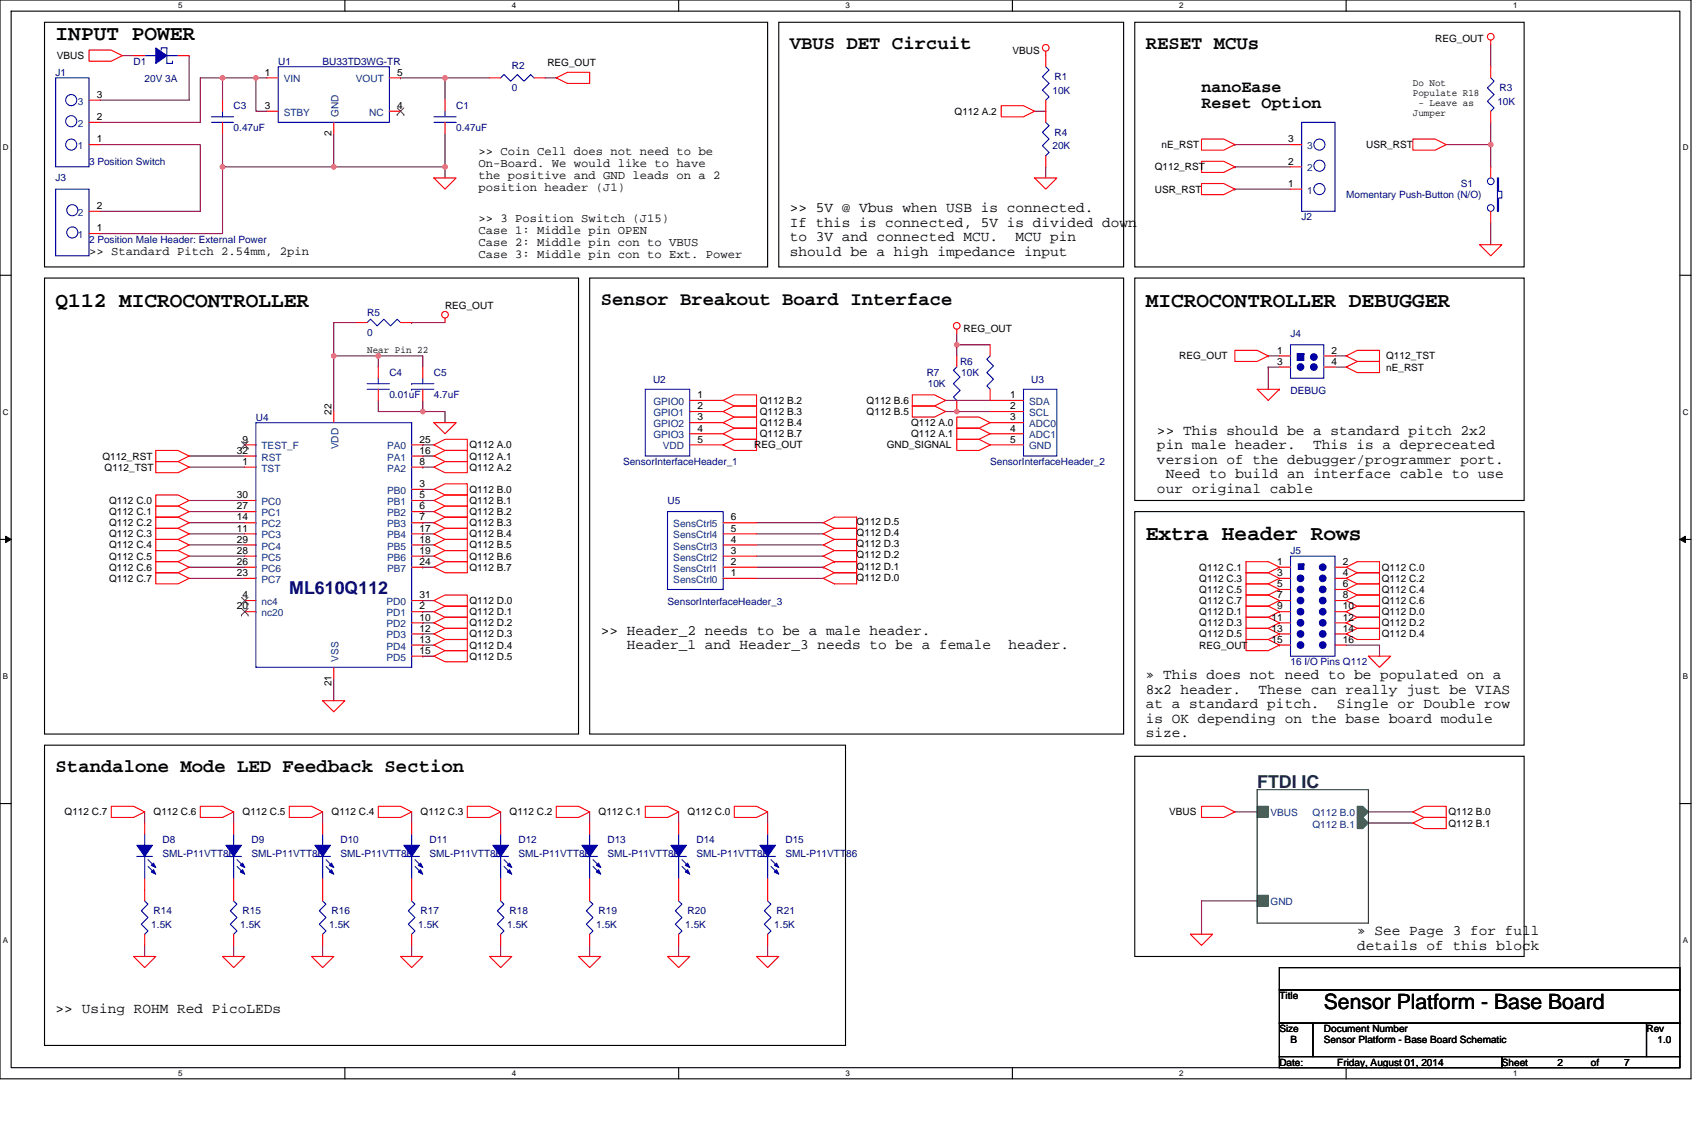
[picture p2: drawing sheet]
<svg xmlns="http://www.w3.org/2000/svg" width="457mm" height="305mm" viewBox="0 0 457 305" stroke-linecap="round" stroke-linejoin="round" font-family="sans-serif">
<path d="M0 0h455.6v290.7h-455.6zM3 3h449.6v284.7h-449.6z" fill="none" stroke="#000" stroke-width=".3"/>
<g fill="#fff">
<path d="M48 .3h1.2v2.4h-1.2z"/>
<path d="M48 288h1.2v2.4h-1.2z"/>
</g>
<path d="M92.9 0v3M92.9 287.7v3" fill="none" stroke="#000" stroke-width=".3"/>
<g fill="#fff">
<path d="M137.9 .3h1.2v2.4h-1.2z"/>
<path d="M137.9 288h1.2v2.4h-1.2z"/>
</g>
<path d="M182.8 0v3M182.8 287.7v3" fill="none" stroke="#000" stroke-width=".3"/>
<g fill="#fff">
<path d="M227.8 .3h1.2v2.4h-1.2z"/>
<path d="M227.8 288h1.2v2.4h-1.2z"/>
</g>
<path d="M272.8 0v3M272.8 287.7v3" fill="none" stroke="#000" stroke-width=".3"/>
<g fill="#fff">
<path d="M317.7 .3h1.2v2.4h-1.2z"/>
<path d="M317.7 288h1.2v2.4h-1.2z"/>
</g>
<path d="M362.7 0v3M362.7 287.7v3" fill="none" stroke="#000" stroke-width=".3"/>
<g fill="#fff">
<path d="M407.6 .3h1.2v2.4h-1.2z"/>
<path d="M407.6 288h1.2v2.4h-1.2z"/>
<path d="M.8 38.6h1.5v2.4h-1.5z"/>
<path d="M453.3 38.6h1.6v2.4h-1.6z"/>
<path d="M.8 109.8h1.5v2.4h-1.5z"/>
<path d="M453.3 109.8h1.6v2.4h-1.6z"/>
</g>
<path d="M0 74.2h3M452.6 74.2h3" fill="none" stroke="#000" stroke-width=".3"/>
<g fill="#fff">
<path d="M.8 181h1.4v2.4h-1.4z"/>
<path d="M453.3 181h1.5v2.4h-1.5z"/>
</g>
<path d="M0 145.4h3M452.6 145.4h3" fill="none" stroke="#000" stroke-width=".3"/>
<path d="M1.5 144.5l1.5 .9-1.5 .8zM452.6 145.4l1.5-.9v1.7z" fill="#000"/>
<path d="M1.5 144.5l1.5 .9-1.5 .8zM452.6 145.4l1.5-.9v1.7z" fill="none" stroke="#000" stroke-width=".27"/>
<g fill="#fff">
<path d="M.8 252.1h1.4v2.4h-1.4z"/>
<path d="M453.3 252.1h1.5v2.4h-1.5z"/>
</g>
<g fill="none" stroke="#000" stroke-width=".3">
<path d="M12 6h194.8v65.9h-194.8zM209.8 6h92.9v65.9h-92.9zM305.7 6h104.9v65.9h-104.9zM12 74.9h143.9v122.9h-143.9zM158.9 74.9h143.8v122.9h-143.8zM305.7 74.9h104.9v60h-104.9zM305.7 137.9h104.9v62.9h-104.9zM0 216.6h3M12 200.8h215.8v80.9h-215.8zM305.7 203.8h104.9v54h-104.9zM452.6 216.6h3M344.7 275.8h9v8.9h-9z"/>
<path d="M344.7 260.8h107.9v6h-107.9zM344.7 266.8h107.9v9h-107.9zM353.7 275.8h89.9v8.9h-89.9zM443.6 275.8h9v8.9h-9zM344.7 284.7h59.9v3h-59.9zM404.6 284.7h48v3h-48z"/>
</g>
<g fill="none" stroke="#800040" stroke-width=".3">
<path d="M33 15h3M51 15v12h-24M401.6 12v6M27 39h27v18h-27M60 21h8.9M60 21v6M60 36v9M60 21h-6v12h-27M68.9 21v9h3M68.9 21h3M89.9 36v9M107.9 21h12"/>
<path d="M107.9 21h.1M119.9 21h12M119.9 21v6M119.9 36v9M146.9 21h3M278.8 30h2.9M332.7 39h15M332.7 39h.1M389.6 39h12v6M401.6 33v6M60 45v17.9h-33M60 45h29.9"/>
<path d="M89.9 45h30M119.9 45v3M119.9 45h.1M281.7 45v3M332.7 51h15M332.7 45h15M332.7 51h.1M332.7 45h.1M401.6 60v5.9M89.9 95.9v15M89.9 95.9h12M95.9 86.9h-6v9"/>
<path d="M101.9 95.9v3M101.9 95.9h12v3M110.9 86.9h9M110.9 86.9h.1M257.8 92.9v3M257.8 92.9h9M257.8 89.9v3M341.7 95.9h3M341.7 98.9h3M341.7 95.9h.1M341.7 98.9h.1M341.7 98.9v6"/>
<path d="M359.7 98.9h3M359.7 95.9h3M101.9 107.9v3h12M113.9 119.9h3M113.9 110.9h6v3M113.9 119.9h.1M113.9 110.9h.1M113.9 107.9v3M254.8 107.9h12M254.8 110.9h12M51 125.9h14.9M51 134.9h14.9"/>
<path d="M51 137.9h14.9M51 122.9h14.9M113.9 131.9h3M113.9 134.9h3M113.9 137.9h3M113.9 122.9h3M113.9 125.9h3M113.9 131.9h.1M113.9 134.9h.1M113.9 137.9h.1M113.9 122.9h.1M113.9 125.9h.1"/>
<path d="M51 149.9h14.9M51 155.9h14.9M51 152.9h14.9M51 140.9h14.9M51 143.9h14.9M51 146.9h14.9M113.9 146.9h3M113.9 152.9h3M113.9 149.9h3M113.9 140.9h3M113.9 143.9h3M113.9 146.9h.1"/>
<path d="M113.9 152.9h.1M113.9 149.9h.1M113.9 140.9h.1M113.9 143.9h.1M203.8 155.9h18M203.8 152.9h18M203.8 149.9h18M203.8 146.9h18M203.8 143.9h18M203.8 140.9h18M113.9 176.8h3M113.9 161.9h3"/>
<path d="M113.9 164.9h3M113.9 167.9h3M113.9 170.9h3M113.9 173.8h3M113.9 176.8h.1M113.9 161.9h.1M113.9 164.9h.1M113.9 167.9h.1M113.9 170.9h.1M113.9 173.8h.1M362.7 173.8h9v3M89.9 182.8v6"/>
<path d="M39 218.8v3M62.9 218.8v3M86.9 218.8v3M110.9 218.8v3M134.9 218.8v3M158.9 218.8v3M182.8 218.8v3M206.8 218.8v3M332.7 218.8h6M368.7 218.8h12M368.7 221.8h12M39 254.8v3"/>
<path d="M62.9 254.8v3M86.9 254.8v3M110.9 254.8v3M134.9 254.8v3M158.9 254.8v3M182.8 254.8v3M206.8 254.8v3M338.7 242.8h-15v9"/>
</g>
<g fill="#f0f" stroke="#f0f" stroke-width=".3">
<circle cx="113.9" cy="110.9" r=".6"/>
<circle cx="101.9" cy="95.9" r=".6"/>
<circle cx="89.9" cy="95.9" r=".6"/>
<circle cx="401.6" cy="39" r=".6"/>
<circle cx="59.9" cy="21" r=".6"/>
<circle cx="59.9" cy="45" r=".6"/>
<circle cx="257.8" cy="92.9" r=".6"/>
<circle cx="257.8" cy="110.9" r=".6"/>
<circle cx="89.9" cy="45" r=".6"/>
<circle cx="119.9" cy="45" r=".6"/>
<circle cx="119.9" cy="21" r=".6"/>
<circle cx="68.9" cy="21" r=".6"/>
</g>
<g fill="none" stroke="#f00" stroke-width=".3">
<path d="M24 13.5h6l3 1.5-3 1.5h-6zM36 15h3M48 15h3M281.7 13.8v4.2M401.6 10.8v1.2M401.6 18v3M24 39h3M24 33h3M24 27h3M60 33v3M60 27v3M71.9 21h3"/>
<path d="M71.9 30h3M89.9 33v3M104.9 21h3M104.9 30h3M119.9 33v3M119.9 27v3M131.9 21h3M143.9 21h3M149.9 21l3-1.5h6v3h-6zM269.8 28.5h6l3 1.5-3 1.5h-6zM281.7 27v6M323.7 37.5h6l3 1.5-3 1.5h-6z"/>
<path d="M347.7 39h3M380.7 37.5h5.9l3 1.5-3 1.5h-5.9zM401.6 30v3M24 57h3M116.9 48h6l-3 3zM278.8 48h5.9l-3 3zM281.7 42v3M323.7 43.5h6l3 1.5-3 1.5h-6zM323.7 49.5h6l3 1.5-3 1.5h-6zM347.7 51h3M347.7 45h3M401.6 57v3"/>
<path d="M401.6 45v3M24 62.9h3M398.6 65.9h6l-3 3zM95.9 86.9h3M101.9 98.9v3M107.9 86.9h3M113.9 98.9v3M119.9 85.7v1.2M257.8 88.7v1.2M257.8 95.9v3M266.8 92.9v3M332.7 94.4h6l3 1.5-3 1.5h-6z"/>
<path d="M344.7 95.9h3M344.7 98.9h3M356.7 95.9h3M356.7 98.9h3M362.7 98.9l3-1.5h6v3h-6zM362.7 95.9l3-1.5h6v3h-6zM65.9 119.9h3M89.9 110.9v3M101.9 104.9v3M110.9 119.9h3M113.9 104.9v3M116.9 119.9l3-1.5h6v3h-6z"/>
<path d="M116.9 113.9h6l-3 3zM185.8 107.9h9M185.8 110.9h9M185.8 113.9h9M185.8 116.9h9M185.8 119.9h9M194.8 110.9l3-1.5h6v3h-6zM194.8 107.9l3-1.5h6v3h-6zM194.8 119.9l3-1.5h6v3h-6zM194.8 116.9l3-1.5h6v3h-6zM194.8 113.9l3-1.5h6v3h-6zM245.8 109.4h6l3 1.5-3 1.5h-6z"/>
<path d="M245.8 106.4h6l3 1.5-3 1.5h-6zM257.8 118.4h6l3 1.5-3 1.5h-6zM257.8 115.4h6l3 1.5-3 1.5h-6zM257.8 112.4h6l3 1.5-3 1.5h-6zM257.8 107.9v3M266.8 104.9v3h9M266.8 110.9h9M266.8 113.9h9M266.8 116.9h9M266.8 119.9h9M338.7 104.9h6l-3 3zM344.7 104.9h.1"/>
<path d="M42 121.4h6l3 1.5-3 1.5h-6zM42 124.4h6l3 1.5-3 1.5h-6zM42 133.4h6l3 1.5-3 1.5h-6zM42 136.4h6l3 1.5-3 1.5h-6zM42 139.4h6l3 1.5-3 1.5h-6zM65.9 122.9h3M65.9 125.9h3M65.9 134.9h3M65.9 137.9h3M110.9 122.9h3M110.9 125.9h3M110.9 131.9h3"/>
<path d="M110.9 134.9h3M110.9 137.9h3M116.9 131.9l3-1.5h6v3h-6zM116.9 134.9l3-1.5h6v3h-6zM116.9 137.9l3-1.5h6v3h-6zM116.9 122.9l3-1.5h6v3h-6zM116.9 125.9l3-1.5h6v3h-6zM42 148.4h6l3 1.5-3 1.5h-6zM42 154.4h6l3 1.5-3 1.5h-6zM42 151.4h6l3 1.5-3 1.5h-6zM42 142.4h6l3 1.5-3 1.5h-6zM42 145.4h6l3 1.5-3 1.5h-6z"/>
<path d="M65.9 140.9h3M65.9 143.9h3M65.9 146.9h3M65.9 149.9h3M65.9 152.9h3M65.9 155.9h3M110.9 140.9h3M110.9 143.9h3M110.9 146.9h3M110.9 149.9h3M110.9 152.9h3M116.9 146.9l3-1.5h6v3h-6z"/>
<path d="M116.9 152.9l3-1.5h6v3h-6zM116.9 149.9l3-1.5h6v3h-6zM116.9 140.9l3-1.5h6v3h-6zM116.9 143.9l3-1.5h6v3h-6zM194.8 155.9h9M194.8 152.9h9M194.8 149.9h9M194.8 146.9h9M194.8 143.9h9M194.8 140.9h9M221.8 152.9l3 1.5M221.8 152.9h.1"/>
<path d="M224.8 154.4l-3 1.5 3 1.5h6v-3M224.8 151.4h.1M224.8 148.4l-3 1.5 3 1.5M224.8 145.4l-3 1.5 3 1.5M224.8 142.4l-3 1.5 3 1.5M224.8 154.4h6M224.8 151.4h6M224.8 151.4l-3 1.5M224.8 148.4h6M224.8 145.4h6M224.8 142.4h6M230.8 154.4h.1"/>
<path d="M230.8 151.4h.1M230.8 148.4v3M230.8 145.4v3M230.8 142.4v3M230.8 142.4v-3h-6l-3 1.5 3 1.5M230.8 151.4v3M341.7 157.4l3 1.5M341.7 154.4l3 1.5M341.7 157.4h-6v3h6M341.7 154.4h-6v3h6M344.7 158.9h.1M344.7 152.9l-3-1.5h-6v3h6"/>
<path d="M344.7 152.9h.1M344.7 155.9h.1M344.7 152.9h3M344.7 155.9h3M344.7 158.9h3M344.7 158.9l-3 1.5M344.7 152.9l-3 1.5M344.7 155.9l-3 1.5M359.7 152.9h3M359.7 155.9h3M359.7 158.9h3M362.7 152.9l3-1.5h6v3h-6z"/>
<path d="M362.7 155.9l3-1.5h6v3h-6zM362.7 158.9l3-1.5h6v3h-6zM65.9 161.9h3M65.9 164.9h3M89.9 179.8v3M110.9 161.9h3M110.9 164.9h3M110.9 167.9h3M110.9 170.9h3M110.9 173.8h3M110.9 176.8h3M116.9 176.8l3-1.5h6v3h-6z"/>
<path d="M116.9 161.9l3-1.5h6v3h-6zM116.9 164.9l3-1.5h6v3h-6zM116.9 167.9l3-1.5h6v2.9h-6zM116.9 170.9l3-1.6h6v3h-6zM116.9 173.8l3-1.5h6v3h-6zM341.7 169.3l3 1.6M341.7 163.4l3 1.5M341.7 166.4l3 1.5M341.7 160.4l3 1.5M341.7 172.3l3 1.5M341.7 169.3h-6v3h6M341.7 163.4h-6v3h6"/>
<path d="M341.7 166.4h-6v2.9h6M341.7 160.4h-6v3h6M341.7 172.3h-6v3h6l3-1.5M344.7 170.9h.1M344.7 164.9h.1M344.7 167.9h.1M344.7 161.9h.1M344.7 173.8h.1M344.7 161.9h3M344.7 164.9h3M344.7 167.9h3M344.7 170.9h3"/>
<path d="M344.7 173.8h3M344.7 170.9l-3 1.4M344.7 164.9l-3 1.5M344.7 167.9l-3 1.4M344.7 161.9l-3 1.5M359.7 161.9h3M359.7 164.9h3M359.7 167.9h3M359.7 170.9h3M359.7 173.8h3M362.7 164.9l3-1.5h6v3h-6zM362.7 167.9l3-1.5h6v2.9h-6z"/>
<path d="M362.7 170.9l3-1.6h6v3h-6zM362.7 161.9l3-1.5h6v3h-6zM368.7 176.8h6l-3 3zM86.9 188.8h6l-3 3zM30 217.3h6l3 1.5-3 1.5h-6zM54 217.3h6l2.9 1.5-2.9 1.5h-6zM77.9 217.3h6l3 1.5-3 1.5h-6zM101.9 217.3h6l3 1.5-3 1.5h-6zM125.9 217.3h6l3 1.5-3 1.5h-6zM149.9 217.3h6l3 1.5-3 1.5h-6zM173.8 217.3h6l3 1.5-3 1.5h-6zM197.8 217.3h6l3 1.5-3 1.5h-6z"/>
<path d="M323.7 217.3h6l3 1.5-3 1.5h-6zM380.7 218.8l3-1.5h5.9v3h-5.9zM39 221.8v3M39 236.8v6M62.9 221.8v3M62.9 236.8v6M86.9 221.8v3M86.9 236.8v6M110.9 221.8v3M110.9 236.8v6M134.9 221.8v3M134.9 236.8v6"/>
<path d="M158.9 221.8v3M158.9 236.8v6M182.8 221.8v3M182.8 236.8v6M206.8 236.8v6M206.8 221.8v3M380.7 221.8l3-1.5h5.9v3h-5.9zM36 257.8h6l-3 3zM39 251.8v3M60 257.8h5.9l-3 3zM62.9 251.8v3M83.9 257.8h6l-3 3z"/>
<path d="M86.9 251.8v3M107.9 257.8h6l-3 3zM110.9 251.8v3M131.9 257.8h6l-3 3zM134.9 251.8v3M155.9 257.8h6l-3 3zM158.9 251.8v3M179.8 257.8h6l-3 3zM182.8 251.8v3M203.8 257.8h6l-3 3zM206.8 251.8v3M320.7 251.8h6l-3 3z"/>
<circle cx="281.7" cy="12.9" r=".9"/>
<circle cx="401.6" cy="9.9" r=".9"/>
<circle cx="119.9" cy="84.8" r=".9"/>
<circle cx="257.8" cy="87.8" r=".9"/>
</g>
<g fill="none" stroke="#00f" stroke-width=".3">
<path d="M39 15h3M43.5 13.5v-.6h1.5v4.2h1.5v-.6M45 15h3M74.9 18h30v15h-30zM281.7 18l.9 .9-1.8 1.8 1.8 1.8-1.8 1.8 1.8 1.8-.9 .9M15 21h9v24h-9zM57 33h5.9M57 31.5h5.9M60 30v1.5M116.9 33h6M116.9 31.5h6M119.9 30v1.5"/>
<path d="M134.9 21l.9-.9 1.8 1.8 1.8-1.8 1.8 1.8 1.8-1.8 .9 .9M281.7 33l.9 .9-1.8 1.8 1.8 1.8-1.8 1.8 1.8 1.8-.9 .9M350.7 33h9v24h-9zM401.6 21l.9 .9-1.8 1.8 1.8 1.8-1.8 1.8 1.8 1.8-.9 .9M15 51h9v17.9h-9zM403.4 48h.3v3.6h.9v1.8h-.9v3.6h-.3zM98.9 86.9l.9-.9 1.8 1.8 1.8-1.8 1.8 1.8 1.8-1.8 .9 .9M257.8 98.9l-.9 .9 1.8 1.8-1.8 1.8 1.8 1.8-1.8 1.8 .9 .9M266.8 95.9l-.9 .9 1.8 1.8-1.8 1.8 1.8 1.8-1.8 1.8 .9 .9M347.7 92.9h9v9h-9zM68.9 113.9h42v65.9h-42zM98.9 104.9h6"/>
<path d="M98.9 103.4h6M101.9 101.9v1.5M110.9 104.9h6M110.9 103.4h6M110.9 104.9h.1M110.9 103.4h.1M113.9 101.9v1.5M173.8 104.9h12v18h-12zM275.8 104.9h8.9v18h-8.9zM179.8 137.9h15v21h-15zM347.7 149.9h12v26.9h-12zM36.9 230.8h4.2"/>
<path d="M39 224.8v3M39 230.8v6M39.9 231.7l1.8 1.8M39.9 233.5l1.8 1.8M60.9 230.8h4.1M62.9 224.8v3M62.9 230.8v6M63.8 231.7l1.8 1.8M63.8 233.5l1.8 1.8M84.8 230.8h4.2M86.9 224.8v3M86.9 230.8v6"/>
<path d="M87.8 231.7l1.8 1.8M87.8 233.5l1.8 1.8M108.8 230.8h4.2M110.9 224.8v3M110.9 230.8v6M111.8 231.7l1.8 1.8M111.8 233.5l1.8 1.8M132.8 230.8h4.2M134.9 224.8v3M134.9 230.8v6M135.8 231.7l1.8 1.8M135.8 233.5l1.8 1.8"/>
<path d="M156.8 230.8h4.2M158.9 224.8v3M158.9 230.8v6M159.8 231.7l1.8 1.8M159.8 233.5l1.8 1.8M180.7 230.8h4.2M182.8 224.8v3M182.8 230.8v6M183.7 231.7l1.8 1.8M183.7 233.5l1.8 1.8M204.7 230.8h4.2M206.8 224.8v3"/>
<path d="M206.8 230.8v6M207.7 231.7l1.8 1.8M207.7 233.5l1.8 1.8M39 242.8l.9 .9-1.8 1.8 1.8 1.8-1.8 1.8 1.8 1.8-.9 .9M62.9 242.8l.9 .9-1.7 1.8 1.7 1.8-1.7 1.8 1.7 1.8-.9 .9M86.9 242.8l.9 .9-1.8 1.8 1.8 1.8-1.8 1.8 1.8 1.8-.9 .9M110.9 242.8l.9 .9-1.8 1.8 1.8 1.8-1.8 1.8 1.8 1.8-.9 .9M134.9 242.8l.9 .9-1.8 1.8 1.8 1.8-1.8 1.8 1.8 1.8-.9 .9M158.9 242.8l.9 .9-1.8 1.8 1.8 1.8-1.8 1.8 1.8 1.8-.9 .9M182.8 242.8l.9 .9-1.8 1.8 1.8 1.8-1.8 1.8 1.8 1.8-.9 .9M206.8 242.8l.9 .9-1.8 1.8 1.8 1.8-1.8 1.8 1.8 1.8-.9 .9"/>
<circle cx="19.2" cy="32.7" r="1.5"/>
<circle cx="19.2" cy="27" r="1.5"/>
<circle cx="19.2" cy="39" r="1.5"/>
<circle cx="355.5" cy="39" r="1.5"/>
<circle cx="19.5" cy="56.7" r="1.49"/>
<circle cx="355.5" cy="44.7" r="1.5"/>
<circle cx="355.5" cy="51" r="1.5"/>
<circle cx="401.6" cy="48.9" r=".9"/>
<circle cx="401.6" cy="56.1" r=".9"/>
<circle cx="19.5" cy="62.6" r="1.5"/>
</g>
<g fill="#00f" stroke="#00f" stroke-width=".3">
<path d="M349.8 152v1.5h1.5v-1.5z" fill-rule="evenodd"/>
<path d="M36.9 227.8h4.2l-2.1 3z" fill-rule="evenodd"/>
<path d="M41.4 234.4l.6 1.2-1.2-.6z" fill-rule="evenodd"/>
<path d="M41.4 232.6l.6 1.2-1.2-.6z" fill-rule="evenodd"/>
<path d="M349.5 95.3v1.8h1.8v-1.8z" fill-rule="evenodd"/>
<path d="M42 12.9l3 2.1-3 2.1z" fill-rule="evenodd"/>
<path d="M84.8 227.8h4.2l-2.1 3z" fill-rule="evenodd"/>
<path d="M89.3 234.4l.6 1.2-1.2-.6z" fill-rule="evenodd"/>
<path d="M89.3 232.6l.6 1.2-1.2-.6z" fill-rule="evenodd"/>
<path d="M204.7 227.8h4.2l-2.1 3z" fill-rule="evenodd"/>
<path d="M209.2 234.4l.6 1.2-1.2-.6z" fill-rule="evenodd"/>
<path d="M209.2 232.6l.6 1.2-1.2-.6z" fill-rule="evenodd"/>
<path d="M180.7 227.8h4.2l-2.1 3z" fill-rule="evenodd"/>
<path d="M185.2 234.4l.6 1.2-1.2-.6z" fill-rule="evenodd"/>
<path d="M185.2 232.6l.6 1.2-1.2-.6z" fill-rule="evenodd"/>
<path d="M156.8 227.8h4.2l-2.1 3z" fill-rule="evenodd"/>
<path d="M161.3 234.4l.6 1.2-1.2-.6z" fill-rule="evenodd"/>
<path d="M161.3 232.6l.6 1.2-1.2-.6z" fill-rule="evenodd"/>
<path d="M108.8 227.8h4.2l-2.1 3z" fill-rule="evenodd"/>
<path d="M113.3 234.4l.6 1.2-1.2-.6z" fill-rule="evenodd"/>
<path d="M113.3 232.6l.6 1.2-1.2-.6z" fill-rule="evenodd"/>
<path d="M60.9 227.8h4.1l-2.1 3z" fill-rule="evenodd"/>
<path d="M65.3 234.4l.6 1.2-1.2-.6z" fill-rule="evenodd"/>
<path d="M65.3 232.6l.6 1.2-1.2-.6z" fill-rule="evenodd"/>
<path d="M132.8 227.8h4.2l-2.1 3z" fill-rule="evenodd"/>
<path d="M137.3 234.4l.6 1.2-1.2-.6z" fill-rule="evenodd"/>
<path d="M137.3 232.6l.6 1.2-1.2-.6z" fill-rule="evenodd"/>
<circle cx="356.4" cy="152.9" r=".9"/>
<circle cx="356.4" cy="155.9" r=".9"/>
<circle cx="356.4" cy="158.9" r=".9"/>
<circle cx="356.4" cy="161.9" r=".9"/>
<circle cx="350.4" cy="155.9" r=".9"/>
<circle cx="350.4" cy="158.9" r=".9"/>
<circle cx="350.4" cy="161.9" r=".9"/>
<circle cx="350.4" cy="164.9" r=".9"/>
<circle cx="356.4" cy="164.9" r=".9"/>
<circle cx="350.4" cy="167.8" r=".9"/>
<circle cx="356.4" cy="167.8" r=".9"/>
<circle cx="350.4" cy="170.8" r=".9"/>
<circle cx="356.4" cy="170.8" r=".9"/>
<circle cx="350.4" cy="173.8" r=".9"/>
<circle cx="356.4" cy="173.8" r=".9"/>
<circle cx="354" cy="96.2" r=".9"/>
<circle cx="354" cy="98.9" r=".9"/>
<circle cx="350.4" cy="98.9" r=".9"/>
</g>
<g fill="none" stroke="#804000" stroke-width=".27">
<path d="M107 30.9h.1M107 29.1l1.8 1.8M108.8 29.1l-1.8 1.8M108.8 30.9h.1M65.1 119l1.8 1.8M66.8 119l-1.8 1.8M65 120.8h.1M66.9 120.8h.1M65 162.8h.1M65 165.8h.1M65.1 161l1.8 1.8M65.1 164l1.8 1.8"/>
<path d="M66.8 161l-1.8 1.8M66.8 164l-1.8 1.8M66.9 162.8h.1M66.9 165.8h.1"/>
</g>
<g fill="#008040" stroke="#008040" stroke-width=".3">
<path d="M338.7 217.3h3v3h-3z" fill-rule="evenodd"/>
<path d="M338.7 241.3h3v3h-3z" fill-rule="evenodd"/>
<path d="M365.7 217.3h1.5l1.5 1.5-1.5 1.5h-1.5z" fill-rule="evenodd"/>
<path d="M365.7 220.3h1.5l1.5 1.5-1.5 1.5h-1.5z" fill-rule="evenodd"/>
</g>
<path d="M338.7 212.8h30v36h-30z" fill="none" stroke="#008000" stroke-width=".3"/>
<g font-size="5.7">
<text x="15" y="10.7">INPUT POWER</text>
<text x="15" y="82.7">Q112 MICROCONTROLLER</text>
<text x="308.7" y="82.7">MICROCONTROLLER DEBUGGER</text>
<text x="308.7" y="145.6">Extra Header Rows</text>
<text x="356.7" y="271.9">Sensor Platform - Base Board</text>
</g>
<g font-size="5.1">
<text x="212.8" y="13.2">VBUS DET Circuit</text>
<text x="308.7" y="13.2">RESET MCUs</text>
<text x="161.9" y="82.2">Sensor Breakout Board Interface</text>
<text x="15" y="208.1">Standalone Mode LED Feedback Section</text>
</g>
<text font-size="4.8" fill="#000080" x="77.9" y="160.2">ML610Q112</text>
<text font-size="4.8" fill="#004040" x="338.7" y="212.4">FTDI IC</text>
<g font-size="4.5">
<text x="323.7" y="24.7">nanoEase</text>
<text x="323.7" y="29.2">Reset Option</text>
</g>
<g font-size="3.9">
<text x="212.8" y="57.2">&gt;&gt; 5V @ Vbus when USB is connected.</text>
<text x="212.8" y="61.1">If this is connected, 5V is divided down</text>
<text x="212.8" y="65">to 3V and connected MCU.</text>
<text x="273.6" y="65">MCU pin</text>
<text x="212.8" y="68.9">should be a high impedance input</text>
<text x="311.7" y="117.2">&gt;&gt; This should be a standard pitch 2x2</text>
<text x="311.7" y="121">pin male header.</text>
<text x="311.7" y="124.9">version of the debugger/programmer port.</text>
<text x="353.8" y="121">This is a depreceated</text>
<text x="314.1" y="128.8">Need to build an interface cable to use</text>
<text x="311.7" y="132.7">our original cable</text>
<text x="161.9" y="171.1">&gt;&gt; Header_2 needs to be a male header.</text>
<text x="168.9" y="175">Header_1 and Header_3 needs to be a female</text>
<text x="271.7" y="175">header.</text>
<text x="308.7" y="183.1">» This does not need to be populated on a</text>
<text x="308.7" y="187">8x2 header.</text>
<text x="308.7" y="190.9">at a standard pitch.</text>
<text x="339.1" y="187">These can really just be VIAS</text>
<text x="360.1" y="190.9">Single or Double row</text>
<text x="308.7" y="194.8">is OK depending on the base board module</text>
<text x="308.7" y="198.7">size.</text>
<text x="365.7" y="252">» See Page 3 for full</text>
<text x="365.7" y="255.9">details of this block</text>
<text x="15" y="273">&gt;&gt; Using ROHM Red PicoLEDs</text>
</g>
<g font-size="3.3">
<text x="128.9" y="41.7">&gt;&gt; Coin Cell does not need to be</text>
<text x="128.9" y="45">On-Board. We would like to have</text>
<text x="128.9" y="48.3">the positive and GND leads on a 2</text>
<text x="128.9" y="51.6">position header (J1)</text>
<text x="128.9" y="59.7">&gt;&gt; 3 Position Switch (J15)</text>
<text x="128.9" y="63">Case 1: Middle pin OPEN</text>
<text x="24" y="68.7">&gt;&gt; Standard Pitch 2.54mm, 2pin</text>
<text x="128.9" y="66.3">Case 2: Middle pin con to VBUS</text>
<text x="128.9" y="69.6">Case 3: Middle pin con to Ext. Power</text>
</g>
<g font-size="2.7">
<text x="386.6" y="11.4">REG_OUT</text>
<text x="15.3" y="15.9">VBUS</text>
<text x="147.5" y="17.7">REG_OUT</text>
<text x="272.8" y="14.4">VBUS</text>
<text x="71.3" y="20.4">1</text>
<text x="107" y="20.4">5</text>
<text x="380.7" y="23.2">Do Not</text>
<text x="26.1" y="26.4">3</text>
<text x="71.3" y="29.4">3</text>
<text x="107" y="29.4">4</text>
<text x="380.7" y="25.9">Populate R18</text>
<text x="382.1" y="28.6">- Leave as</text>
<text x="26.1" y="32.4">2</text>
<text x="257.2" y="30.9">Q112 A.2</text>
<text x="380.7" y="31.3">Jumper</text>
<text x="26.1" y="38.4">1</text>
<text x="89.3" y="36.6" transform="rotate(-90 89.3 36.6)">2</text>
<text x="312.9" y="39.9">nE_RST</text>
<text x="347.1" y="38.4">3</text>
<text x="368.1" y="39.9">USR_RST</text>
<text x="311.1" y="45.9">Q112_RST</text>
<text x="347.1" y="44.4">2</text>
<text x="311.1" y="51.9">USR_RST</text>
<text x="347.1" y="50.4">1</text>
<text x="26.1" y="56.3">2</text>
<text x="26.1" y="62.3">1</text>
<text x="119.9" y="83.4">REG_OUT</text>
<text x="259.6" y="89.4">REG_OUT</text>
<text x="98.9" y="95.2">Near Pin 22</text>
<text x="344.1" y="95.3">1</text>
<text x="358.8" y="95.3">2</text>
<text x="317.7" y="96.9">REG_OUT</text>
<text x="344.1" y="98.3">3</text>
<text x="358.8" y="98.3">4</text>
<text x="373.5" y="99.9">nE_RST</text>
<text x="373.5" y="96.9">Q112_TST</text>
<text x="187.9" y="107.3">1</text>
<text x="272.1" y="107.3">1</text>
<text x="89.3" y="111.8" transform="rotate(-90 89.3 111.8)">22</text>
<text x="187.9" y="110.3">2</text>
<text x="187.9" y="113.3">3</text>
<text x="204.7" y="111.8">Q112 B.3</text>
<text x="204.7" y="108.9">Q112 B.2</text>
<text x="233.5" y="111.8">Q112 B.5</text>
<text x="233.5" y="108.9">Q112 B.6</text>
<text x="272.1" y="110.3">2</text>
<text x="272.1" y="113.3">3</text>
<text x="65.3" y="119.3">9</text>
<text x="113" y="119.3">25</text>
<text x="187.9" y="116.3">4</text>
<text x="187.9" y="119.3">5</text>
<text x="204.7" y="117.8">Q112 B.7</text>
<text x="204.7" y="114.8">Q112 B.4</text>
<text x="245.5" y="117.8">Q112 A.1</text>
<text x="245.5" y="114.8">Q112 A.0</text>
<text x="272.1" y="116.3">4</text>
<text x="272.1" y="119.3">5</text>
<text x="27.6" y="123.8">Q112_RST</text>
<text x="63.8" y="122.3">32</text>
<text x="65.3" y="125.3">1</text>
<text x="113" y="122.3">16</text>
<text x="113" y="125.3">8</text>
<text x="126.5" y="120.8">Q112 A.0</text>
<text x="126.5" y="123.8">Q112 A.1</text>
<text x="203.2" y="120.8">REG_OUT</text>
<text x="238.9" y="120.8">GND_SIGNAL</text>
<text x="28.2" y="126.8">Q112_TST</text>
<text x="113" y="131.3">3</text>
<text x="126.5" y="126.8">Q112 A.2</text>
<text x="29.4" y="135.8">Q112 C.0</text>
<text x="63.8" y="134.3">30</text>
<text x="63.8" y="137.3">27</text>
<text x="113" y="134.3">5</text>
<text x="113" y="137.3">6</text>
<text x="126.5" y="132.8">Q112 B.0</text>
<text x="126.5" y="135.8">Q112 B.1</text>
<text x="29.4" y="138.8">Q112 C.1</text>
<text x="29.4" y="141.8">Q112 C.2</text>
<text x="63.8" y="140.3">14</text>
<text x="63.8" y="143.3">11</text>
<text x="113" y="140.3">7</text>
<text x="113" y="143.3">17</text>
<text x="126.5" y="138.8">Q112 B.2</text>
<text x="126.5" y="141.8">Q112 B.3</text>
<text x="196.9" y="143.3">5</text>
<text x="196.9" y="140.3">6</text>
<text x="230.8" y="141.5">Q112 D.5</text>
<text x="29.4" y="144.8">Q112 C.3</text>
<text x="29.4" y="147.8">Q112 C.4</text>
<text x="63.8" y="146.3">29</text>
<text x="63.8" y="149.3">28</text>
<text x="113" y="146.3">18</text>
<text x="113" y="149.3">19</text>
<text x="126.5" y="147.8">Q112 B.5</text>
<text x="126.5" y="144.8">Q112 B.4</text>
<text x="196.9" y="149.3">3</text>
<text x="196.9" y="146.3">4</text>
<text x="230.8" y="147.5">Q112 D.3</text>
<text x="230.8" y="144.5">Q112 D.4</text>
<text x="29.4" y="150.8">Q112 C.5</text>
<text x="29.4" y="153.8">Q112 C.6</text>
<text x="63.8" y="152.3">26</text>
<text x="63.8" y="155.3">23</text>
<text x="113" y="152.3">24</text>
<text x="126.5" y="153.8">Q112 B.7</text>
<text x="126.5" y="150.8">Q112 B.6</text>
<text x="196.9" y="155.3">1</text>
<text x="196.9" y="152.3">2</text>
<text x="230.8" y="153.5">Q112 D.1</text>
<text x="230.8" y="150.5">Q112 D.2</text>
<text x="323.1" y="153.8">Q112 C.1</text>
<text x="344.1" y="152.3">1</text>
<text x="344.1" y="155.3">3</text>
<text x="361.8" y="152.3">2</text>
<text x="361.8" y="155.3">4</text>
<text x="372.3" y="153.8">Q112 C.0</text>
<text x="29.4" y="156.8">Q112 C.7</text>
<text x="65.3" y="161.2">4</text>
<text x="113" y="161.2">31</text>
<text x="230.8" y="156.5">Q112 D.0</text>
<text x="323.1" y="159.8">Q112 C.5</text>
<text x="323.1" y="156.8">Q112 C.3</text>
<text x="344.1" y="158.3">5</text>
<text x="344.1" y="161.2">7</text>
<text x="361.8" y="158.3">6</text>
<text x="361.8" y="161.2">8</text>
<text x="372.3" y="156.8">Q112 C.2</text>
<text x="372.3" y="159.8">Q112 C.4</text>
<text x="63.8" y="164.2">20</text>
<text x="113" y="164.2">2</text>
<text x="113" y="167.2">10</text>
<text x="126.5" y="162.8">Q112 D.0</text>
<text x="126.5" y="165.8">Q112 D.1</text>
<text x="323.1" y="165.8">Q112 D.1</text>
<text x="323.1" y="162.8">Q112 C.7</text>
<text x="342.6" y="167.2">11</text>
<text x="344.1" y="164.2">9</text>
<text x="361.8" y="164.2">10</text>
<text x="361.8" y="167.2">12</text>
<text x="372.3" y="165.8">Q112 D.0</text>
<text x="372.3" y="162.8">Q112 C.6</text>
<text x="113" y="170.2">12</text>
<text x="113" y="173.2">13</text>
<text x="126.5" y="168.8">Q112 D.2</text>
<text x="126.5" y="171.8">Q112 D.3</text>
<text x="323.1" y="171.8">Q112 D.5</text>
<text x="323.1" y="168.8">Q112 D.3</text>
<text x="342.6" y="170.2">13</text>
<text x="342.6" y="173.2">15</text>
<text x="361.8" y="170.2">14</text>
<text x="361.8" y="173.2">16</text>
<text x="372.3" y="168.8">Q112 D.2</text>
<text x="372.3" y="171.8">Q112 D.4</text>
<text x="113" y="176.2">15</text>
<text x="126.5" y="177.8">Q112 D.5</text>
<text x="126.5" y="174.8">Q112 D.4</text>
<text x="323.1" y="174.8">REG_OUT</text>
<text x="89.3" y="185" transform="rotate(-90 89.3 185)">21</text>
<text x="17.4" y="219.7">Q112 C.7</text>
<text x="41.4" y="219.7">Q112 C.6</text>
<text x="65.3" y="219.7">Q112 C.5</text>
<text x="89.3" y="219.7">Q112 C.4</text>
<text x="113.3" y="219.7">Q112 C.3</text>
<text x="137.3" y="219.7">Q112 C.2</text>
<text x="161.3" y="219.7">Q112 C.1</text>
<text x="185.2" y="219.7">Q112 C.0</text>
<text x="315" y="219.7">VBUS</text>
<text x="390.2" y="219.7">Q112 B.0</text>
<text x="390.2" y="222.7">Q112 B.1</text>
<text x="344.7" y="269.2">Title</text>
<text x="344.7" y="278.2">Size</text>
<text x="347.7" y="281.2">B</text>
<text x="356.7" y="278.2">Document Number</text>
<text x="356.7" y="281.2">Sensor Platform - Base Board Schematic</text>
<text x="443.6" y="278.2">Rev</text>
<text x="446.6" y="281.2">1.0</text>
<text x="344.7" y="287.2">Date:</text>
<text x="360.3" y="287.2">Friday, August 01, 2014</text>
<text x="404.6" y="287.2">Sheet</text>
<text x="419.6" y="287.2">2</text>
<text x="428.6" y="287.2">of</text>
<text x="437.6" y="287.2">7</text>
</g>
<g font-size="2.7" fill="#000080">
<text x="36" y="17.4">D1</text>
<text x="74.9" y="17.4">U1</text>
<text x="86.9" y="17.4">BU33TD3WG-TR</text>
<text x="15" y="20.4">J1</text>
<text x="39" y="22.2">20V 3A</text>
<text x="137.9" y="18.6">R2</text>
<text x="284.1" y="21.6">R1</text>
<text x="62.9" y="29.4">C3</text>
<text x="122.9" y="29.4">C1</text>
<text x="137.9" y="24.6">0</text>
<text x="283.5" y="25.2">10K</text>
<text x="403.4" y="28.2">10K</text>
<text x="404" y="24.6">R3</text>
<text x="62.9" y="35.4">0.47uF</text>
<text x="122.9" y="35.4">0.47uF</text>
<text x="283.5" y="40.2">20K</text>
<text x="284.1" y="36.6">R4</text>
<text x="24" y="44.4">3 Position Switch</text>
<text x="15" y="48.9">J3</text>
<text x="362.7" y="53.4">Momentary Push-Button (N/O)</text>
<text x="393.5" y="50.4">S1</text>
<text x="350.7" y="59.4">J2</text>
<text x="24" y="65.4">2 Position Male Header: External Power</text>
<text x="98.9" y="85.2">R5</text>
<text x="98.9" y="90.6">0</text>
<text x="347.7" y="90.9">J4</text>
<text x="104.9" y="101.4">C4</text>
<text x="116.9" y="101.4">C5</text>
<text x="249.7" y="101.4">R7</text>
<text x="258.7" y="98.4">R6</text>
<text x="259" y="101.4">10K</text>
<text x="104.9" y="107.4">0.01uF</text>
<text x="116.9" y="107.4">4.7uF</text>
<text x="175.9" y="103.2">U2</text>
<text x="250" y="104.4">10K</text>
<text x="277.8" y="103.2">U3</text>
<text x="347.7" y="106.2">DEBUG</text>
<text x="68.9" y="113.3">U4</text>
<text x="167.9" y="125.3">SensorInterfaceHeader_1</text>
<text x="266.8" y="125.3">SensorInterfaceHeader_2</text>
<text x="179.8" y="135.8">U5</text>
<text x="347.7" y="149.3">J5</text>
<text x="179.8" y="163.1">SensorInterfaceHeader_3</text>
<text x="347.7" y="179.3">16 I/O Pins Q112</text>
<text x="43.8" y="227.2">D8</text>
<text x="67.7" y="227.2">D9</text>
<text x="91.7" y="227.2">D10</text>
<text x="115.7" y="227.2">D11</text>
<text x="139.7" y="227.2">D12</text>
<text x="163.7" y="227.2">D13</text>
<text x="187.6" y="227.2">D14</text>
<text x="211.6" y="227.2">D15</text>
<text x="43.8" y="230.8">SML-P11VTT86</text>
<text x="67.7" y="230.8">SML-P11VTT86</text>
<text x="91.7" y="230.8">SML-P11VTT86</text>
<text x="115.7" y="230.8">SML-P11VTT86</text>
<text x="139.7" y="230.8">SML-P11VTT86</text>
<text x="163.7" y="230.8">SML-P11VTT86</text>
<text x="187.6" y="230.8">SML-P11VTT86</text>
<text x="211.6" y="230.8">SML-P11VTT86</text>
<text x="40.8" y="250">1.5K</text>
<text x="41.4" y="246.4">R14</text>
<text x="64.7" y="250">1.5K</text>
<text x="65.3" y="246.4">R15</text>
<text x="88.7" y="250">1.5K</text>
<text x="89.3" y="246.4">R16</text>
<text x="112.7" y="250">1.5K</text>
<text x="113.3" y="246.4">R17</text>
<text x="136.7" y="250">1.5K</text>
<text x="137.3" y="246.4">R18</text>
<text x="160.7" y="250">1.5K</text>
<text x="161.3" y="246.4">R19</text>
<text x="184.6" y="250">1.5K</text>
<text x="185.2" y="246.4">R20</text>
<text x="208.6" y="250">1.5K</text>
<text x="209.2" y="246.4">R21</text>
</g>
<g font-size="2.7" fill="#004080">
<text x="76.4" y="22.2">VIN</text>
<text x="95.9" y="22.2">VOUT</text>
<text x="21" y="28.2">3</text>
<text x="21" y="34.2">2</text>
<text x="76.4" y="31.2">STBY</text>
<text x="91.2" y="31.5" transform="rotate(-90 91.2 31.5)">GND</text>
<text x="99.5" y="31.2">NC</text>
<text x="21" y="40.2">1</text>
<text x="352.2" y="40.2">3</text>
<text x="352.2" y="46.2">2</text>
<text x="352.2" y="52.2">1</text>
<text x="21" y="58.2">2</text>
<text x="21" y="64.2">1</text>
<text x="176" y="109.1">GPIO0</text>
<text x="176" y="112.1">GPIO1</text>
<text x="277.2" y="109.1">SDA</text>
<text x="277.2" y="112.1">SCL</text>
<text x="176" y="115.1">GPIO2</text>
<text x="176" y="118.1">GPIO3</text>
<text x="277.2" y="115.1">ADC0</text>
<text x="277.2" y="118.1">ADC1</text>
<text x="70.4" y="121.1">TEST_F</text>
<text x="70.4" y="124.1">RST</text>
<text x="91.2" y="121.1" transform="rotate(-90 91.2 121.1)">VDD</text>
<text x="104.3" y="121.1">PA0</text>
<text x="104.3" y="124.1">PA1</text>
<text x="178.6" y="121.1">VDD</text>
<text x="277.2" y="121.1">GND</text>
<text x="70.4" y="127.1">TST</text>
<text x="104.3" y="127.1">PA2</text>
<text x="70.4" y="136.1">PC0</text>
<text x="104.3" y="133.1">PB0</text>
<text x="104.3" y="136.1">PB1</text>
<text x="70.4" y="139.1">PC1</text>
<text x="70.4" y="142.1">PC2</text>
<text x="104.3" y="139.1">PB2</text>
<text x="104.3" y="142.1">PB3</text>
<text x="181.4" y="142.1">SensCtrl5</text>
<text x="70.4" y="145.1">PC3</text>
<text x="70.4" y="148.1">PC4</text>
<text x="104.3" y="145.1">PB4</text>
<text x="104.3" y="148.1">PB5</text>
<text x="181.4" y="148.1">SensCtrl3</text>
<text x="181.4" y="145.1">SensCtrl4</text>
<text x="70.4" y="151.1">PC5</text>
<text x="70.4" y="154.1">PC6</text>
<text x="104.3" y="151.1">PB6</text>
<text x="104.3" y="154.1">PB7</text>
<text x="181.4" y="154.1">SensCtrl1</text>
<text x="181.4" y="151.1">SensCtrl2</text>
<text x="70.4" y="157.1">PC7</text>
<text x="181.4" y="157.1">SensCtrl0</text>
<text x="70.4" y="163.1">nc4</text>
<text x="70.4" y="166.1">nc20</text>
<text x="104.1" y="163.1">PD0</text>
<text x="104.1" y="166.1">PD1</text>
<text x="104.1" y="169.1">PD2</text>
<text x="104.1" y="172.1">PD3</text>
<text x="91.2" y="178.3" transform="rotate(-90 91.2 178.3)">VSS</text>
<text x="104.1" y="175.1">PD4</text>
<text x="104.1" y="178.1">PD5</text>
<text x="342.3" y="220">VBUS</text>
<text x="353.6" y="220">Q112 B.0</text>
<text x="353.6" y="223">Q112 B.1</text>
<text x="342.3" y="244">GND</text>
</g>
<g font-size="2.1">
<text x="48" y="2.3">5</text>
<text x="137.9" y="2.3">4</text>
<text x="227.8" y="2.3">3</text>
<text x="317.7" y="2.3">2</text>
<text x="407.6" y="2.3">1</text>
<text x=".8" y="40.5">D</text>
<text x="453.3" y="40.5">D</text>
<text x=".8" y="111.7">C</text>
<text x="453.3" y="111.7">C</text>
<text x=".8" y="182.9">B</text>
<text x="453.3" y="182.9">B</text>
<text x=".8" y="254.1">A</text>
<text x="453.3" y="254.1">A</text>
<text x="48" y="290">5</text>
<text x="137.9" y="290">4</text>
<text x="227.8" y="290">3</text>
<text x="317.7" y="290">2</text>
<text x="407.6" y="290">1</text>
</g>
</svg>
